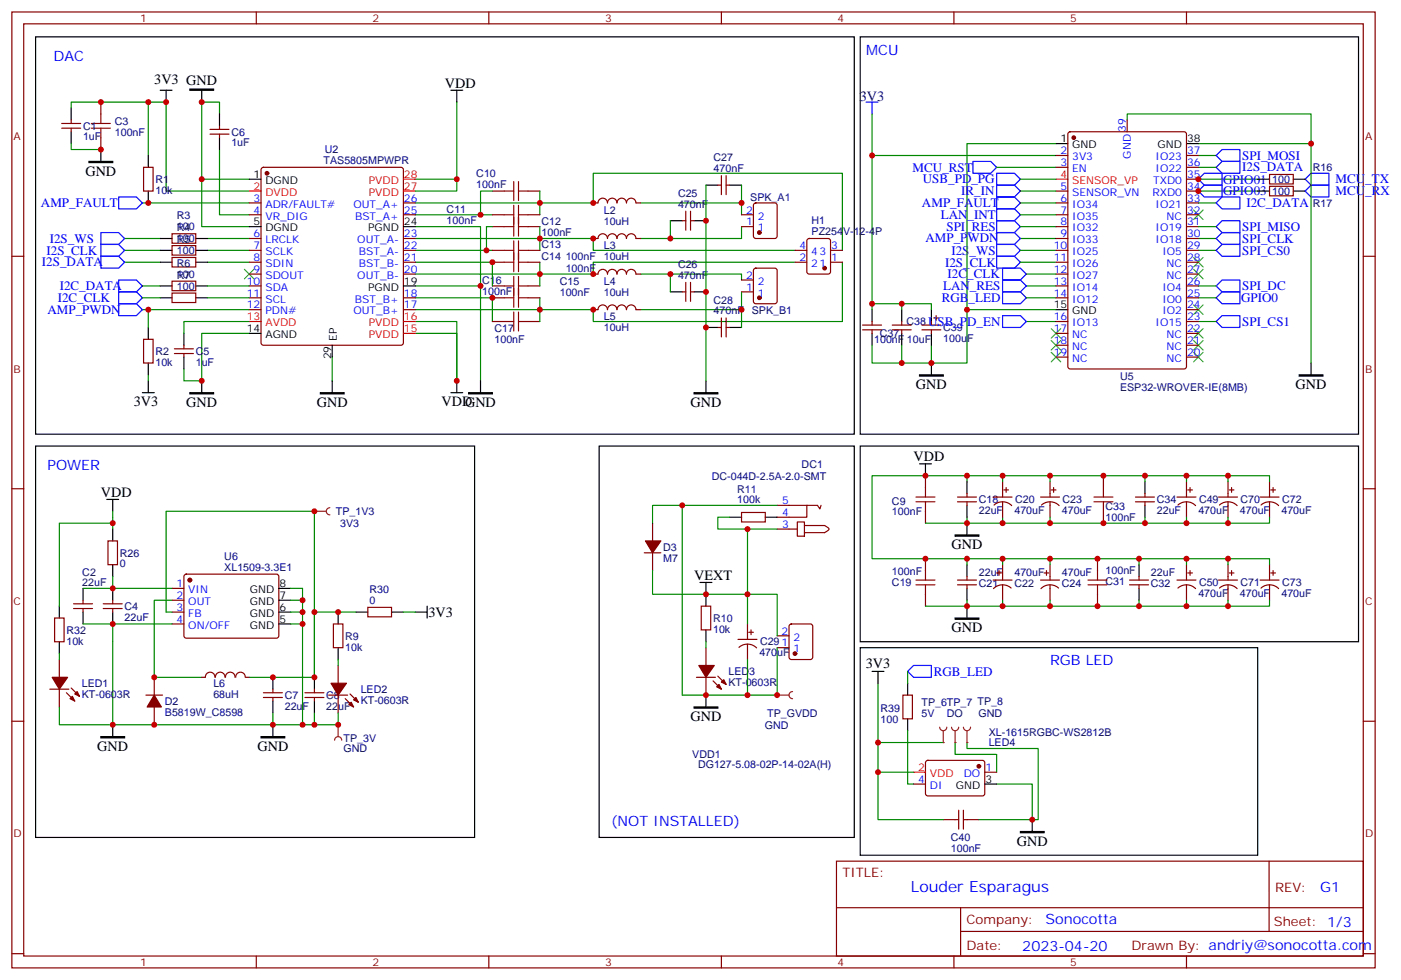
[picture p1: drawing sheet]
<svg xmlns="http://www.w3.org/2000/svg" width="417mm" height="292mm" viewBox="0 0 417 292" stroke-linecap="round" stroke-linejoin="round" font-family="sans-serif">
<g fill="none" stroke="#870000" stroke-width=".35">
<path d="M3.5 3.6h405.4v284.3h-405.4zM7.1 7.1h398.2v277.3h-398.2zM76.2 3.6v3.5M145.3 3.6v3.5M214.5 3.6v3.5M283.6 3.6v3.5M352.8 3.6v3.5M18.3 38.1h5.7M18.3 36.7h5.7M21.2 35.7v1M21.2 38.1v1.1M30 30.4v3.5"/>
<path d="M62.4 39.9h5.7M62.4 38.5h5.7M65.3 37.4v1.1M65.3 39.9v1.1M30 41v3.5M42.7 49.8h2.8v7h-2.8zM77.8 50l.5-.2h40.9l.5 .2 .2 .5v51.5l-.2 .5-.5 .2h-40.9l-.5-.2-.2-.5v-51.5zM146.4 56.8h3.5M157 56.8h3.5M213.4 55.1h1.1M214.5 52.2v5.7M215.9 52.2v5.7"/>
<path d="M215.9 55.1h1.1M3.5 76.2h3.6M51.2 69.5h7v2.9h-7zM51.2 73.1h7v2.8h-7zM51.2 76.6h7v2.8h-7zM74.1 60.4h3.5M74.1 63.9h3.5M74.1 70.9h3.5M74.1 74.5h3.5M74.1 78h3.5M119.9 60.4h3.6M119.9 63.9h3.6"/>
<path d="M119.9 70.9h3.6M119.9 74.5h3.6M119.9 78h3.6M146.4 63.9h3.5M146.4 74.5h3.5M146.4 78h3.5M146.4 67.4h3.5M157 63.9h3.5M157 74.5h3.5M157 78h3.5M157 67.4h3.5M176.4 60.4h1.4a1.41 1.41 0 0 1 1.4-1.5 1.41 1.41 0 0 1 1.4 1.5 1.41 1.41 0 0 1 1.4-1.5 1.41 1.41 0 0 1 1.4 1.5 1.41 1.41 0 0 1 1.5-1.5 1.41 1.41 0 0 1 1.4 1.5 1.41 1.41 0 0 1 1.4-1.5 1.41 1.41 0 0 1 1.4 1.5h1.4"/>
<path d="M176.4 70.9h1.4a1.41 1.41 0 0 1 1.4-1.4 1.41 1.41 0 0 1 1.4 1.5M180.6 70.9a1.41 1.41 0 0 1 1.4-1.4 1.41 1.41 0 0 1 1.4 1.5M183.4 70.9a1.41 1.41 0 0 1 1.5-1.4 1.41 1.41 0 0 1 1.4 1.5M186.3 70.9a1.41 1.41 0 0 1 1.4-1.4 1.41 1.41 0 0 1 1.4 1.5M189.1 70.9h1.4M202.8 65.7h1.1M203.9 62.8v5.7M205.3 62.8v5.7M205.3 65.7h1.1M220.5 63.9h3.5M220.5 67.4h3.5M224.2 80l.5-.2h5.7l.6 .4 .1 9.4-.5 .7h-5.9l-.6-.4-.1-9.4z"/>
<path d="M224.2 60.6l.5-.2h5.7l.6 .4 .1 9.4-.5 .7h-5.9l-.6-.4-.1-9.4zM405.3 76.2h3.6M51.2 83.6h7v2.9h-7zM51.2 87.2h7v2.8h-7zM74.1 81.5h3.5M74.1 85.1h3.5M74.1 88.6h3.5M74.1 92.1h3.5M119.9 81.5h3.6M119.9 88.6h3.6M119.9 92.1h3.6M146.4 85.1h3.5"/>
<path d="M146.4 88.6h3.5M146.4 95.6h3.5M157 85.1h3.5M157 88.6h3.5M157 95.6h3.5M176.4 81.5h1.4a1.41 1.41 0 0 1 1.4-1.4 1.41 1.41 0 0 1 1.4 1.4 1.41 1.41 0 0 1 1.4-1.4 1.41 1.41 0 0 1 1.4 1.4 1.41 1.41 0 0 1 1.5-1.4 1.41 1.41 0 0 1 1.4 1.4 1.41 1.41 0 0 1 1.4-1.4 1.41 1.41 0 0 1 1.4 1.4h1.4M176.4 92.1h1.4a1.41 1.41 0 0 1 1.4-1.4 1.41 1.41 0 0 1 1.4 1.4 1.41 1.41 0 0 1 1.4-1.4 1.41 1.41 0 0 1 1.4 1.4 1.41 1.41 0 0 1 1.5-1.4 1.41 1.41 0 0 1 1.4 1.4 1.41 1.41 0 0 1 1.4-1.4 1.41 1.41 0 0 1 1.4 1.4h1.4M202.8 86.8h1.1M203.9 84v5.6M205.3 86.8h1.1M205.3 84v5.6M213.4 97.4h1.1"/>
<path d="M214.5 94.6v5.6M215.9 94.6v5.6M215.9 97.4h1.1M220.5 86.8h3.5M220.5 83.3h3.5M42.7 100.9h2.8v7.1h-2.8zM51.9 105.2h5.6M51.9 103.8h5.6M54.7 102.7v1.1M54.7 105.2v1M3.5 145.4h3.6M194 155.6v5.3"/>
<path d="M220.5 152.4h7v2.9h-7zM231.1 150.3h12l.7 1.1 .3-1.1M231.1 157.4h6M237.1 155.3h2.1v4.2h-2.1zM239.2 156.3h6a1.62 1.62 0 0 1 1.3 1.2l-1.3 .9h-6M239.9 150.3v3.5h-8.8M275.2 141.5v3.5M275.2 152.1v3.5M284.7 147.8h5.6M284.7 149.3h5.6M287.5 146.8v1M287.5 149.3v1"/>
<path d="M295.3 147.8h5.6M295.6 150.2a3.8 3.8 0 0 1 5.2 .2M298.1 143.3v4.5M298.1 149.3v4.5M298.4 145.7h1.5M299.2 145v1.4M309.4 147.8h5.6M309.7 150.2a3.8 3.8 0 0 1 5.2 .2M312.2 143.3v4.5M312.2 149.3v4.5M312.6 145.7h1.4M313.3 145v1.4"/>
<path d="M328.1 141.5v3.5M328.1 152.1v3.5M337.6 147.8h5.7M337.6 149.3h5.7M340.4 146.8v1M340.4 149.3v1M405.3 145.4h3.6M21.9 179.6h5.6M24.7 178.5v1.1M30.7 179.6h5.6M33.5 178.5v1.1M191.6 164.4h4.9"/>
<path d="M194 164.4v5.3M275.2 166.2v3.5M275.2 176.8v3.5M284.7 172.5h5.6M284.7 174h5.6M287.5 171.5v1M287.5 174v1M295.3 172.5h5.6M296.3 170.4h1.4M297 169.7v1.4M298.1 168v4.5M298.1 174v4.5"/>
<path d="M300.6 174.9a3.8 3.8 0 0 0-5.2 .2M309.4 172.5h5.6M310.4 170.4h1.5M311.1 169.7v1.4M312.2 168v4.5M312.2 174v4.5M314.7 174.9a3.8 3.8 0 0 0-5.2 .2M326.3 166.2v3.5M326.3 176.8v3.5M335.8 172.5h5.7M335.8 174h5.7M338.7 171.5v1"/>
<path d="M338.7 174v1M21.9 181h5.6M24.7 181v1.1M30.7 181h5.6M33.5 181v1.1M208.5 180.3h2.8v7.1h-2.8zM209.9 192.7v5.2M219.4 190.2h5.7M219.7 192.6a3.8 3.8 0 0 1 5.3 .1M222.2 185.6v4.6M222.2 191.6v4.6M222.6 188.1h1.4"/>
<path d="M223.3 187.4v1.4M231.1 192.7h3.5M231.1 189.1h3.5M234.8 185.8l.5-.2h5.6l.7 .4 .1 9.5-.5 .6-5.9 .1-.6-.5-.1-9.4zM3.5 214.5h3.6M43.4 206.8h4.9M45.9 201.5v5.3M45.9 210.3v5.3M60 201.5h1M61.1 201.4a1.41 1.41 0 0 1 1.4-1.5 1.41 1.41 0 0 1 1.4 1.6M64.1 201.4a1.41 1.41 0 0 1 1.4-1.5 1.41 1.41 0 0 1 1.4 1.5M67.1 201.4a1.41 1.41 0 0 1 1.4-1.5 1.41 1.41 0 0 1 1.4 1.5"/>
<path d="M70.1 201.4a1.41 1.41 0 0 1 1.4-1.5 1.41 1.41 0 0 1 1.4 1.6M73 201.5h1.1M78.3 207.5h5.7M78.3 206.1h5.7M81.1 205v1.1M81.1 207.5v1M90.7 207.5h5.6M90.7 206.1h5.6M93.5 205v1.1M93.5 207.5v1M207.1 201.5h5.6M209.9 201.5v5.3"/>
<path d="M212 202.5l2.5 2.5M213.4 201.1l2.5 2.5M405.3 214.5h3.6M248.7 256.2h156.6v28.2h-156.6zM377.3 256.2v20.9M248.7 270h156.5M285.6 277.1h119.6M285.6 270v14.1M3.5 283.7h3.6M76.2 284.4v3.5M145.3 284.4v3.5M214.5 284.4v3.5"/>
<path d="M283.6 284.4v3.5M352.8 284.4v3.5M405.3 283.7h3.6"/>
</g>
<g fill="none" stroke="#000" stroke-width=".35">
<path d="M10.6 11h243.4v118.2h-243.4zM21.2 32.1v3.6M21.2 39.2v3.5M47.6 26.8h3.6M49.4 26.8v3.6M60 26.8v3.6M65.3 33.9v3.5M134.1 26.8h3.5M135.8 26.8v3.6M30 44.5v3.5M44.1 46.2v3.6M44.1 56.8v3.6"/>
<path d="M65.3 41v3.5M74.1 53.3h3.5M209.9 55.1h3.5M217 55.1h3.5M47.6 70.9h3.6M47.6 74.5h3.6M47.6 78h3.6M58.2 70.9h3.5M58.2 74.5h3.5M58.2 78h3.5M74.1 67.4h3.5M119.9 67.4h3.6"/>
<path d="M199.3 65.7h3.5M206.4 65.7h3.5M44.1 97.4v3.5M47.6 85.1h3.6M47.6 88.6h3.6M54.7 99.2v3.5M58.2 85.1h3.5M58.2 88.6h3.5M74.1 99.2h3.5M119.9 85.1h3.6M199.3 86.8h3.5M206.4 86.8h3.5"/>
<path d="M209.9 97.4h3.5M217 97.4h3.5M42.3 116.8h3.6M44.1 108v3.5M44.1 113.3v3.5M54.7 106.2v3.5M60 113.3v3.5M98.8 102.7v3.5M98.8 113.3v3.5M134.1 116.8h3.5M135.8 113.3v3.5M142.9 113.3v3.5"/>
<path d="M209.9 113.3v3.5M10.6 132.7h130.5v116.4h-130.5zM178.2 132.7h75.8v116.4h-75.8zM255.8 132.7h148.1v58.2h-148.1zM273.4 138h3.5M275.2 138v3.5M31.7 148.6h3.6M33.5 148.6v3.5M217 153.8h3.5M227.5 153.8h3.6M287.5 143.3v3.5M287.5 150.3v3.5"/>
<path d="M287.5 155.6v3.5M340.4 143.3v3.5M340.4 150.3v3.5M24.7 175v3.5M33.5 175v3.5M208.1 173.2h3.6M209.9 173.2v7.1M287.5 168v3.5M287.5 175v3.5M338.7 168v3.5M338.7 175v3.5M24.7 182.1v3.5"/>
<path d="M33.5 182.1v3.5M123.5 182.1h3.5M127 180.3v3.5M209.9 187.4v3.5M287.5 180.3v3.5M33.5 215.6v3.5M81.1 201.5v3.5M81.1 208.5v3.6M81.1 215.6v3.5M93.5 201.5v3.5M93.5 208.5v3.6M209.9 206.8v3.5"/>
</g>
<g fill="none" stroke="#008700" stroke-width=".35">
<path d="M44.1 30.4h-22.9v1.7M65.3 33.9v-3.5h-5.3v22.9h14.1M135.8 30.4v26.4h-12.3M21.2 42.7v1.8h8.8M44.1 46.2v-15.8h5.3v26.4h24.7M60 53.3v14.1h14.1M65.3 44.5v19.4h8.8M123.5 53.3h12.3M146.4 56.8h-3.5v7.1M160.5 56.8v7.1M209.9 55.1v58.2M220.5 55.1v5.3"/>
<path d="M37 78h10.6M37 74.5h10.6M37 70.9h10.6M42.3 60.4h31.8M61.7 78h12.4M61.7 74.5h12.4M61.7 70.9h12.4M123.5 74.5h22.9M123.5 70.9h52.9v3.6h60M123.5 60.4h52.9v-8.9h74.1v23M123.5 67.4h19.4v17.7M123.5 78h22.9v7.1"/>
<path d="M123.5 63.9h22.9M146.4 67.4h-1.8v7.1M160.5 67.4v7.1M160.5 78v7.1M190.5 60.4h30v3.5M199.3 65.7v5.2M220.5 67.4v3.5h-30M236.4 78h-60v3.5h-52.9M250.5 78v17.6h-74.1v-3.5h-52.9M42.3 92.1h31.8M42.3 85.1h5.3M42.3 88.6h5.3"/>
<path d="M44.1 92.1v5.3M61.7 85.1h12.4M61.7 88.6h12.4M74.1 99.2h-14.1v14.1h-5.3v-3.6M74.1 95.6h-19.4v3.6M123.5 88.6h22.9v7M123.5 95.6h12.3v17.7v-14.1h-12.3M123.5 85.1h19.4v28.2M160.5 88.6v7M190.5 81.5h30v1.8M199.3 81.5v5.3M220.5 86.8v5.3h-30"/>
<path d="M220.5 92.1v5.3M44.1 111.5v1.8M98.8 106.2v7.1M33.5 152.1v1.7M202.8 150.3h-8.8v5.3M217 153.8h-3.6v3.6h8.8M231.1 150.3h-28.3v56.5h28.3v-14.1M231.1 157.4h-8.9v28.2M287.5 141.5v1.8M287.5 153.8v1.8M298.1 153.8v1.8h-22.9M298.1 143.3v-1.8h-38.8v24.7h28.2v1.8"/>
<path d="M298.1 141.5h14.1v1.8M312.2 153.8v1.8h-14.1M312.2 141.5h28.2v1.8M340.4 153.8v1.8h-28.2M51.2 178.5h-5.3v23h14.1M90 175v40.6M194 169.7v7.1h37.1v12.3M287.5 166.2h10.6v1.8M287.5 178.5v1.8h-12.3M298.1 166.2h14.1v1.8M298.1 178.5v1.8h-10.6M312.2 178.5v1.8h-14.1"/>
<path d="M312.2 166.2h26.5v1.8M338.7 178.5v1.8h-26.5M33.5 185.6v30h47.6M93.5 182.1v19.4h-19.4M209.9 190.9v1.8M222.2 196.2v10.6M81.1 212.1v3.5M93.5 212.1v3.5h-12.4"/>
</g>
<path d="M35.3 58.6h5.3l1.7 1.8-1.7 1.7h-5.3zM30 76.2h5.3l1.7 1.8-1.7 1.8h-5.3zM30 72.7h5.3l1.7 1.8-1.7 1.7h-5.3zM30 69.2h5.3l1.7 1.7-1.7 1.8h-5.3zM35.3 90.3h5.3l1.7 1.8-1.7 1.8h-5.3zM35.3 86.8h5.3l1.7 1.8-1.7 1.7h-5.3zM35.3 83.3h5.3l1.7 1.8-1.7 1.7h-5.3z" fill="none" stroke="#00f" stroke-width=".35"/>
<path d="M56.4 26.5h7.1v.3h-7.1zM26.5 48h7v.4h-7zM56.4 116.8h7.1v.4h-7.1zM95.2 116.8h7.1v.4h-7.1zM139.3 116.8h7.1v.4h-7.1zM206.4 116.8h7v.4h-7zM284 159.1h7v.4h-7zM284 183.8h7v.4h-7zM30 219.1h7v.4h-7zM77.6 219.1h7.1v.4h-7.1zM206.4 210.3h7v.3h-7z" fill="#000" stroke="#000" stroke-width=".35"/>
<path d="M72.7 80.1l2.8 2.8M75.5 80.1l-2.8 2.8" fill="none" stroke="#3c3" stroke-width=".35"/>
<g fill="#870000" stroke="#870000" stroke-width=".35">
<path d="M213.1 204.3l.7-.7 .7 1.4z"/>
<path d="M214.5 202.9l.7-.7 .7 1.4z"/>
<path d="M207.8 197.9h4.6l-2.5 3.6z"/>
<path d="M191.9 160.9h4.6l-2.5 3.5z"/>
<path d="M45.9 206.8l2.1 3.5h-4.3z"/>
<circle cx="79.4" cy="51.5" r=".53"/>
<circle cx="236.4" cy="194.4" r=".53"/>
<circle cx="225.8" cy="88.6" r=".53"/>
<circle cx="225.8" cy="69.2" r=".53"/>
</g>
<path d="M74.1 56.8h3.5M119.9 56.8h3.6M119.9 53.3h3.6M74.1 95.6h3.5M119.9 95.6h3.6M119.9 99.2h3.6" fill="none" stroke="#f00" stroke-width=".35"/>
<g fill="none" stroke="#a10000" stroke-width=".35">
<path d="M27.2 38.1h5.6M27.2 36.7h5.6M30 33.9v2.8M30 38.1v2.9M149.9 56.8h2.9M152.8 54v5.7M154.2 56.8h2.8M154.2 54v5.7M149.9 63.9h2.9M149.9 74.5h2.9M149.9 67.4h2.9M149.9 78h2.9"/>
<path d="M152.8 61.1v9.1M152.8 71.6v9.2M154.2 61.1v9.1M154.2 71.6v9.2M154.2 63.9h2.8M154.2 74.5h2.8M154.2 67.4h2.8M154.2 78h2.8M149.9 88.6h2.9M149.9 95.6h2.9M149.9 85.1h2.9M152.8 82.2v9.2"/>
<path d="M152.8 92.8v5.7M154.2 82.2v9.2M154.2 92.8v5.7M154.2 88.6h2.8M154.2 95.6h2.8M154.2 85.1h2.8M272.3 149.3h5.7M272.3 147.8h5.7M275.2 145v2.8M275.2 149.3v2.8M325.3 149.3h5.6M325.3 147.8h5.6"/>
<path d="M328.1 145v2.8M328.1 149.3v2.8M272.3 172.5h5.7M272.3 174h5.7M275.2 169.7v2.8M275.2 174v2.8M323.5 172.5h5.6M323.5 174h5.6M326.3 169.7v2.8M326.3 174v2.8"/>
</g>
<path d="M231.1 206.8h3.5M235.7 205.7a1.06 1.06 0 0 0-1.1 1.1 1.06 1.06 0 0 0 1.1 1" fill="none" stroke="#8c2424" stroke-width=".35"/>
<circle cx="231.1" cy="206.8" r=".18" fill="#8c2424"/>
<g fill="none" stroke="#008700" stroke-width=".35">
<path d="M259.3 33.9v12.3h54.7M335.1 35.7v-1.8h54.7v74.1M259.3 46.2v45.9M296.3 49.8h17.7M303.4 53.3h10.6M314 42.7h-26.5v49.4M356.3 46.2h5.3M356.3 53.3h17.6M356.3 56.8h17.6M356.3 42.7h33.5M356.3 49.8h5.3M303.4 70.9h10.6"/>
<path d="M303.4 78h10.6M303.4 60.4h10.6M303.4 74.5h10.6M303.4 67.4h10.6M303.4 63.9h10.6M356.3 60.4h5.3M356.3 74.5h5.3M356.3 70.9h5.3M356.3 67.4h5.3M259.3 90.3h8.8v1.8M268.1 90.3h8.8v1.8M305.2 85.1h8.8"/>
<path d="M305.2 88.6h8.8M305.2 95.6h8.8M305.2 81.5h8.8M314 92.1h-26.5v15.9h-10.6v-5.3M356.3 85.1h5.3M356.3 88.6h5.3M356.3 95.6h5.3M259.3 102.7v5.3h8.8M268.1 102.7v5.3h8.8M24.7 175h26.5M86.4 175h3.6M86.4 178.5h3.6"/>
<path d="M24.7 185.6h26.5M49.4 182.1h1.8M86.4 182.1h3.6M86.4 185.6h3.6M269.9 199.7v3.5M261.1 203.2v17.7h19.4M269.9 217.3v15.9h1.7M261.1 220.9v22.9h19.4M261.1 229.7h10.5M284 220.9v3.5h12.3v5.3M287.5 220.9v1.7h21.2v21.2h-1.8M296.3 233.2h10.6v10.6h-15.9"/>
</g>
<g fill="none" stroke="#3c3" stroke-width=".35">
<path d="M354.9 62.5l2.8 2.8M354.9 76.6l2.8 2.8M357.7 62.5l-2.8 2.8M357.7 76.6l-2.8 2.8M312.6 97.8l2.8 2.8M315.4 97.8l-2.8 2.8M354.9 90.7l2.8 2.8M354.9 97.8l2.8 2.8M354.9 80.1l2.8 2.8M357.7 90.7l-2.8 2.8M357.7 97.8l-2.8 2.8M357.7 80.1l-2.8 2.8"/>
<path d="M312.6 104.8l2.8 2.8M312.6 101.3l2.8 2.8M315.4 104.8l-2.8 2.8M315.4 101.3l-2.8 2.8M354.9 101.3l2.8 2.8M354.9 104.8l2.8 2.8M357.7 101.3l-2.8 2.8M357.7 104.8l-2.8 2.8"/>
</g>
<g fill="none" stroke="#00f" stroke-width=".35">
<path d="M257.5 30.4h3.6M259.3 30.4v3.5M289.3 48h5.3l1.7 1.8-1.7 1.7h-5.3zM296.3 58.6h5.3l1.8 1.8-1.8 1.7h-5.3zM296.3 51.5h5.3l1.8 1.8-1.8 1.8h-5.3zM356.3 56.8l1.8-1.7h5.3v3.5h-5.3zM358.1 51.5h5.3v3.6h-5.3l-1.8-1.8zM361.6 46.2l1.8-1.7h5.3v3.5h-5.3zM361.6 49.8l1.8-1.8h5.3v3.5h-5.3zM388.1 56.8l1.7-1.7h5.3v3.5h-5.3zM389.8 51.5h5.3v3.6h-5.3l-1.7-1.8zM296.3 65.7h5.3l1.8 1.7-1.8 1.8h-5.3z"/>
<path d="M296.3 76.2h5.3l1.8 1.8-1.8 1.8h-5.3zM296.3 72.7h5.3l1.8 1.8-1.8 1.7h-5.3zM296.3 69.2h5.3l1.8 1.7-1.8 1.8h-5.3zM296.3 62.1h5.3l1.8 1.8-1.8 1.8h-5.3zM298.1 79.8h5.3l1.8 1.7-1.8 1.8h-5.3zM361.6 74.5l1.8-1.8h5.3v3.5h-5.3zM361.6 70.9l1.8-1.7h5.3v3.5h-5.3zM361.6 60.4l1.8-1.8h5.3v3.5h-5.3zM361.6 67.4l1.8-1.7h5.3v3.5h-5.3zM298.1 86.8h5.3l1.8 1.8-1.8 1.7h-5.3zM298.1 83.3h5.3l1.8 1.8-1.8 1.7h-5.3zM298.1 93.9h5.3l1.8 1.7-1.8 1.8h-5.3z"/>
<path d="M361.6 85.1l1.8-1.8h5.3v3.5h-5.3zM361.6 95.6l1.8-1.7h5.3v3.5h-5.3zM361.6 88.6l1.8-1.8h5.3v3.5h-5.3zM271.6 197.9h5.3v3.6h-5.3l-1.7-1.8z"/>
</g>
<g fill="none" stroke="#000" stroke-width=".35">
<path d="M255.8 11h148.1v118.2h-148.1zM314 42.7h3.5M352.8 42.7h3.5M373.9 53.3h3.6M373.9 56.8h3.6M384.5 53.3h3.6M384.5 56.8h3.6M259.3 92.1v3.5M259.3 99.2v3.5M268.1 92.1v3.5M268.1 99.2v3.5M276.9 92.1v3.5"/>
<path d="M276.9 99.2v3.5M314 92.1h3.5M276.9 108v3.5M389.8 108v3.5M82.9 178.5h3.5M82.9 175h3.5M82.9 185.6h3.5M82.9 182.1h3.5M255.8 192.7h118.1v61.7h-118.1zM269.9 203.2v3.6M269.9 213.8v3.5M292.8 233.2h3.5"/>
<path d="M306.9 243.8v3.5"/>
</g>
<g fill="none" stroke="#870000" stroke-width=".35">
<path d="M317.7 39.4l.5-.2h33.9l.6 .4 .1 69.4-.5 .7h-34.1l-.6-.4-.1-69.4zM335.1 35.7v3.5M314 46.2h3.5M314 49.8h3.5M314 56.8h3.5M352.8 46.2h3.5M352.8 49.8h3.5M352.8 53.3h3.5M352.8 56.8h3.5M377.5 51.9h7v2.8h-7zM377.5 55.4h7v2.8h-7zM314 60.4h3.5"/>
<path d="M314 63.9h3.5M314 67.4h3.5M314 70.9h3.5M314 74.5h3.5M314 78h3.5M352.8 60.4h3.5M352.8 63.9h3.5M352.8 67.4h3.5M352.8 70.9h3.5M352.8 74.5h3.5M352.8 78h3.5M256.5 98.1h5.6"/>
<path d="M256.5 96.7h5.6M259.3 95.6v1.1M259.3 98.1v1.1M265.3 98.1h5.6M265.3 96.7h5.6M268.1 95.6v1.1M268.1 98.1v1.1M274.1 98.1h5.7M274.1 96.7h5.7M276.9 95.6v1.1M276.9 98.1v1.1M277.6 94.6h1.4"/>
<path d="M278.3 93.9v1.4M314 81.5h3.5M314 85.1h3.5M314 88.6h3.5M314 95.6h3.5M314 99.2h3.5M352.8 81.5h3.5M352.8 85.1h3.5M352.8 88.6h3.5M352.8 92.1h3.5M352.8 95.6h3.5M352.8 99.2h3.5"/>
<path d="M314 102.7h3.5M314 106.2h3.5M352.8 102.7h3.5M352.8 106.2h3.5M51.2 175h3.5M51.2 178.5h3.5M54.9 171l.5-.2h27.1l.4 .7-.1 17.9-.6 .4h-27.1l-.4-.7v-17.6zM51.2 182.1h3.5M51.2 185.6h3.5M268.5 206.8h2.8v7h-2.8zM271.6 233.2h3.6M275.4 226.4l.5-.2h16.5l.4 .7-.1 9.4-.6 .4h-16.5l-.4-.7v-9.1z"/>
<path d="M292.8 229.7h3.5M280.5 243.8h3.5M287.5 243.8h3.5"/>
</g>
<path d="M273.4 111.5h7.1v.4h-7.1zM386.3 111.5h7v.4h-7zM303.4 247.3h7v.4h-7z" fill="#000" stroke="#000" stroke-width=".35"/>
<path d="M284 243.8h1M285 241v5.6M286.5 241v5.6M286.5 243.8h1" fill="none" stroke="#a10000" stroke-width=".35"/>
<g fill="#870000" stroke="#870000" stroke-width=".35">
<circle cx="291" cy="227.9" r=".53"/>
<circle cx="319.3" cy="41" r=".53"/>
<circle cx="56.4" cy="172.5" r=".53"/>
</g>
<path d="M314 53.3h3.5M271.6 229.7h3.6" fill="none" stroke="#f00" stroke-width=".35"/>
<path d="M93.5 152.1h3.5M98.1 151a1.06 1.06 0 0 0-1.1 1.1 1.06 1.06 0 0 0 1.1 1" fill="none" stroke="#8c2424" stroke-width=".35"/>
<circle cx="93.5" cy="152.1" r=".18" fill="#8c2424"/>
<path d="M100.5 182.1v3.5M100.5 192.7v3.5" fill="none" stroke="#000" stroke-width=".35"/>
<path d="M99.1 185.6h2.9v7.1h-2.9zM100.5 197.9v5.3M97.7 206.8h5.7M100.5 206.8v5.3M102.7 207.8l2.4 2.5M104.1 206.4l2.4 2.5" fill="none" stroke="#870000" stroke-width=".35"/>
<g fill="#870000" stroke="#870000" stroke-width=".35">
<path d="M103.7 209.6l.7-.7 .7 1.4z"/>
<path d="M105.8 207.5l.7 1.4-1.4-.7z"/>
<path d="M98.4 203.2h4.6l-2.5 3.6z"/>
</g>
<path d="M100.5 215.6v3.5M99.5 220.2a1.06 1.06 0 0 1 1-1.1 1.06 1.06 0 0 1 1.1 1.1" fill="none" stroke="#8c2424" stroke-width=".35"/>
<circle cx="100.5" cy="215.6" r=".18" fill="#8c2424"/>
<g fill="none" stroke="#008700" stroke-width=".35">
<path d="M303.4 56.8h10.6M33.5 155.6h-15.9v24.7M33.5 153.8v3.6M340.4 141.5h12.4v1.8M352.8 153.8v1.8h-12.4M352.8 141.5h12.3v1.8M365.1 141.5h12.4v1.8M365.1 153.8v1.8M377.5 153.8v1.8h-24.7M33.5 171.5v3.5M338.7 166.2h14.1v1.8M352.8 178.5v1.8h-14.1"/>
<path d="M352.8 166.2h12.3v1.8M365.1 166.2h12.4v1.8M365.1 178.5v1.8h-12.3M377.5 178.5v1.8h-12.4M17.6 194.4v1.8M49.4 182.1v-30h44.1v30h12.3M93.5 182.1v19.4M100.5 196.2v1.7M119.9 182.1h3.6M17.6 210.3v5.3h15.9M100.5 212.1v3.5h-7"/>
</g>
<path d="M33.5 157.4v3.5M33.5 168v3.5M17.6 180.3v3.5M17.6 190.9v3.5M105.8 182.1h3.6M116.4 182.1h3.5" fill="none" stroke="#000" stroke-width=".35"/>
<g fill="none" stroke="#870000" stroke-width=".35">
<path d="M236.4 78h3.5M236.4 74.5h3.5M240.1 71.2l.5-.3h5.6l.7 .5v9.4l-.4 .7h-5.9l-.7-.4v-9.5zM246.9 78h3.6M246.9 74.5h3.6M350 147.8h5.6M350.2 150.2a3.8 3.8 0 0 1 5.3 .2M352.8 143.3v4.5M352.8 149.3v4.5M353.1 145.7h1.4M353.8 145v1.4M362.3 147.8h5.6"/>
<path d="M362.6 150.2a3.8 3.8 0 0 1 5.2 .2M365.1 143.3v4.5M365.1 149.3v4.5M365.5 145.7h1.4M366.2 145v1.4M374.6 147.8h5.7M374.9 150.2a3.8 3.8 0 0 1 5.3 .2M377.5 143.3v4.5M377.5 149.3v4.5M377.8 145.7h1.4M378.5 145v1.4M32.1 160.9h2.8v7.1h-2.8z"/>
<path d="M350 172.5h5.6M350.2 174.9a3.8 3.8 0 0 1 5.3 .2M352.8 168v4.5M352.8 174v4.5M353.1 170.4h1.4M353.8 169.7v1.4M362.3 172.5h5.6M362.6 174.9a3.8 3.8 0 0 1 5.2 .2M365.1 168v4.5M365.1 174v4.5M365.5 170.4h1.4M366.2 169.7v1.4"/>
<path d="M374.6 172.5h5.7M374.9 174.9a3.8 3.8 0 0 1 5.3 .2M377.5 168v4.5M377.5 174v4.5M377.8 170.4h1.4M378.5 169.7v1.4M16.2 183.8h2.8v7.1h-2.8zM17.6 196.2v5.3M109.4 180.7h7v2.8h-7zM14.8 205h5.7M17.6 205v5.3M19.8 206.1l2.4 2.4"/>
<path d="M21.2 204.6l2.4 2.5"/>
</g>
<g fill="#870000" stroke="#870000" stroke-width=".35">
<path d="M21.5 207.1l.7 1.4-1.4-.7z"/>
<path d="M22.2 206.4l.7-.7 .7 1.4z"/>
<path d="M15.5 201.5h4.6l-2.5 3.5z"/>
<circle cx="245.2" cy="79.8" r=".53"/>
</g>
<path d="M296.3 55.1h5.3l1.8 1.7-1.8 1.8h-5.3z" fill="none" stroke="#00f" stroke-width=".35"/>
<path d="M279.4 216.3a1.06 1.06 0 0 0 1.1 1 1.06 1.06 0 0 0 1-1M280.5 217.3v3.6" fill="none" stroke="#8c2424" stroke-width=".35"/>
<circle cx="280.5" cy="220.9" r=".18" fill="#8c2424"/>
<path d="M282.9 216.3a1.06 1.06 0 0 0 1.1 1 1.06 1.06 0 0 0 1-1M284 217.3v3.6" fill="none" stroke="#8c2424" stroke-width=".35"/>
<circle cx="284" cy="220.9" r=".18" fill="#8c2424"/>
<path d="M286.5 216.3a1.06 1.06 0 0 0 1 1 1.06 1.06 0 0 0 1.1-1M287.5 217.3v3.6" fill="none" stroke="#8c2424" stroke-width=".35"/>
<circle cx="287.5" cy="220.9" r=".18" fill="#8c2424"/>
<path d="M259.3 199.7h3.5M261.1 199.7v3.5" fill="none" stroke="#000" stroke-width=".35"/>
<g fill="#c00">
<circle cx="60" cy="30.4" r=".88"/>
<circle cx="160.5" cy="60.4" r=".88"/>
<circle cx="160.5" cy="70.9" r=".88"/>
<circle cx="160.5" cy="81.5" r=".88"/>
<circle cx="160.5" cy="92.1" r=".88"/>
<circle cx="49.4" cy="30.4" r=".88"/>
<circle cx="142.9" cy="85.1" r=".88"/>
<circle cx="60" cy="53.3" r=".88"/>
<circle cx="209.9" cy="206.8" r=".88"/>
<circle cx="209.9" cy="176.8" r=".88"/>
<circle cx="44.1" cy="60.4" r=".88"/>
<circle cx="81.1" cy="201.5" r=".88"/>
<circle cx="93.5" cy="201.5" r=".88"/>
<circle cx="60" cy="113.3" r=".88"/>
<circle cx="44.1" cy="92.1" r=".88"/>
<circle cx="220.5" cy="92.1" r=".88"/>
<circle cx="199.3" cy="81.5" r=".88"/>
<circle cx="199.3" cy="70.9" r=".88"/>
<circle cx="220.5" cy="60.4" r=".88"/>
<circle cx="209.9" cy="86.8" r=".88"/>
<circle cx="209.9" cy="65.7" r=".88"/>
<circle cx="209.9" cy="97.4" r=".88"/>
<circle cx="30" cy="44.5" r=".88"/>
<circle cx="44.1" cy="30.4" r=".88"/>
<circle cx="30" cy="30.4" r=".88"/>
<circle cx="222.3" cy="176.8" r=".88"/>
<circle cx="222.3" cy="206.8" r=".88"/>
<circle cx="142.9" cy="63.9" r=".88"/>
<circle cx="144.6" cy="74.5" r=".88"/>
<circle cx="146.4" cy="88.6" r=".88"/>
<circle cx="146.4" cy="78" r=".88"/>
<circle cx="222.3" cy="157.4" r=".88"/>
<circle cx="202.8" cy="150.3" r=".88"/>
<circle cx="45.9" cy="201.5" r=".88"/>
<circle cx="81.1" cy="215.6" r=".88"/>
<circle cx="45.9" cy="215.6" r=".88"/>
<circle cx="33.5" cy="215.6" r=".88"/>
<circle cx="90" cy="215.6" r=".88"/>
<circle cx="176.4" cy="70.9" r=".88"/>
<circle cx="176.4" cy="60.4" r=".88"/>
<circle cx="176.4" cy="81.5" r=".88"/>
<circle cx="176.4" cy="92.1" r=".88"/>
<circle cx="287.5" cy="155.6" r=".88"/>
<circle cx="287.5" cy="141.5" r=".88"/>
<circle cx="275.2" cy="141.5" r=".88"/>
<circle cx="298.1" cy="141.5" r=".88"/>
<circle cx="298.1" cy="155.6" r=".88"/>
<circle cx="135.8" cy="53.3" r=".88"/>
<circle cx="275.2" cy="166.2" r=".88"/>
<circle cx="287.5" cy="166.2" r=".88"/>
<circle cx="298.1" cy="166.2" r=".88"/>
<circle cx="287.5" cy="180.3" r=".88"/>
<circle cx="298.1" cy="180.3" r=".88"/>
<circle cx="135.8" cy="113.3" r=".88"/>
<circle cx="312.2" cy="166.2" r=".88"/>
<circle cx="326.3" cy="166.2" r=".88"/>
<circle cx="312.2" cy="180.3" r=".88"/>
<circle cx="326.3" cy="180.3" r=".88"/>
<circle cx="312.2" cy="155.6" r=".88"/>
<circle cx="328.1" cy="155.6" r=".88"/>
<circle cx="312.2" cy="141.5" r=".88"/>
<circle cx="328.1" cy="141.5" r=".88"/>
<circle cx="231.1" cy="206.8" r=".88"/>
<circle cx="287.5" cy="92.1" r=".88"/>
<circle cx="389.8" cy="42.7" r=".88"/>
<circle cx="268.1" cy="90.3" r=".88"/>
<circle cx="268.1" cy="108" r=".88"/>
<circle cx="276.9" cy="108" r=".88"/>
<circle cx="259.3" cy="90.3" r=".88"/>
<circle cx="259.3" cy="46.2" r=".88"/>
<circle cx="261.1" cy="220.9" r=".88"/>
<circle cx="356.3" cy="53.3" r=".88"/>
<circle cx="356.3" cy="56.8" r=".88"/>
<circle cx="261.1" cy="229.7" r=".88"/>
<circle cx="306.9" cy="243.8" r=".88"/>
<circle cx="90" cy="178.5" r=".88"/>
<circle cx="90" cy="182.1" r=".88"/>
<circle cx="90" cy="185.6" r=".88"/>
<circle cx="33.5" cy="175" r=".88"/>
<circle cx="33.5" cy="185.6" r=".88"/>
<circle cx="93.5" cy="215.6" r=".88"/>
<circle cx="100.5" cy="215.6" r=".88"/>
<circle cx="93.5" cy="152.1" r=".88"/>
<circle cx="100.5" cy="182.1" r=".88"/>
<circle cx="93.5" cy="182.1" r=".88"/>
<circle cx="338.7" cy="166.2" r=".88"/>
<circle cx="338.7" cy="180.3" r=".88"/>
<circle cx="340.4" cy="141.5" r=".88"/>
<circle cx="340.4" cy="155.6" r=".88"/>
<circle cx="33.5" cy="155.6" r=".88"/>
<circle cx="352.8" cy="141.5" r=".88"/>
<circle cx="365.1" cy="141.5" r=".88"/>
<circle cx="352.8" cy="166.2" r=".88"/>
<circle cx="365.1" cy="166.2" r=".88"/>
<circle cx="352.8" cy="155.6" r=".88"/>
<circle cx="365.1" cy="155.6" r=".88"/>
<circle cx="352.8" cy="180.3" r=".88"/>
<circle cx="365.1" cy="180.3" r=".88"/>
</g>
<text font-size="4.6" fill="#00f" x="270.8" y="265.2">Louder Esparagus</text>
<g font-size="4.2" fill="#00f">
<text x="257.5" y="16.3">MCU</text>
<text x="15.9" y="18">DAC</text>
<text x="14.1" y="139.7">POWER</text>
<text x="312.2" y="197.9">RGB LED</text>
<text x="181.7" y="245.6">(NOT INSTALLED)</text>
<text x="392.5" y="265.4">G1</text>
<text x="310.9" y="275">Sonocotta</text>
<text x="304" y="282.8">2023-04-20</text>
</g>
<g font-size="4.2">
<text x="45.9" y="25.1">3V3 GND</text>
<text x="132.3" y="26.1">VDD</text>
<text x="25.4" y="52.2">GND</text>
<text x="272.3" y="115.8">GND</text>
<text x="385.2" y="115.8">GND</text>
<text x="39.8" y="120.7">3V3</text>
<text x="55.4" y="121">GND</text>
<text x="94.2" y="121">GND</text>
<text x="131.3" y="120.7">VDD</text>
<text x="138.3" y="121">GND</text>
<text x="205.3" y="121">GND</text>
<text x="271.6" y="137.3">VDD</text>
<text x="30" y="147.8">VDD</text>
<text x="282.9" y="163.4">GND</text>
<text x="206.4" y="172.5">VEXT</text>
<text x="127.4" y="183.4">3V3</text>
<text x="282.9" y="188.1">GND</text>
<text x="257.4" y="198.6">3V3</text>
<text x="205.3" y="214.5">GND</text>
<text x="28.9" y="223.3">GND</text>
<text x="76.6" y="223.3">GND</text>
<text x="302.3" y="251.7">GND</text>
</g>
<text font-size="4.2" fill="#000080" x="255.7" y="30.1">3V3</text>
<g font-size="3.9" fill="#00f">
<text x="369.4" y="47.4">SPI_MOSI</text>
<text x="271.4" y="51">MCU_RST</text>
<text x="369.4" y="51">I2S_DATA</text>
<text x="274.4" y="54.6">USB_PD_PG</text>
<text x="285.8" y="58.1">IR_IN</text>
<text x="363.7" y="54.6">GPIO01</text>
<text x="363.7" y="58.1">GPIO03</text>
<text x="397.1" y="54.5">MCU_TX</text>
<text x="397.1" y="58">MCU_RX</text>
<text x="12.2" y="61.6">AMP_FAULT</text>
<text x="274.1" y="61.7">AMP_FAULT</text>
<text x="279.7" y="65.2">LAN_INT</text>
<text x="370.6" y="61.6">I2C_DATA</text>
<text x="281.4" y="68.7">SPI_RES</text>
<text x="369.4" y="68.7">SPI_MISO</text>
<text x="13.8" y="75.7">I2S_CLK</text>
<text x="14.8" y="72.2">I2S_WS</text>
<text x="275.2" y="72">AMP_PWDN</text>
<text x="282.9" y="75.7">I2S_WS</text>
<text x="369.4" y="75.8">SPI_CS0</text>
<text x="369.4" y="72.1">SPI_CLK</text>
<text x="12.5" y="79.2">I2S_DATA</text>
<text x="281" y="79.3">I2S_CLK</text>
<text x="281.7" y="82.8">I2C_CLK</text>
<text x="17.2" y="89.8">I2C_CLK</text>
<text x="17.8" y="86.3">I2C_DATA</text>
<text x="280" y="89.9">RGB_LED</text>
<text x="280.4" y="86.3">LAN_RES</text>
<text x="369" y="89.9">GPIO0</text>
<text x="369.4" y="86.2">SPI_DC</text>
<text x="14.1" y="93.3">AMP_PWDN</text>
<text x="275.9" y="96.9">USB_PD_EN</text>
<text x="369.4" y="96.8">SPI_CS1</text>
<text x="277.6" y="201">RGB_LED</text>
</g>
<g font-size="3.9" fill="#800">
<text x="250.5" y="260.7">TITLE:</text>
<text x="379.1" y="265.4">REV:</text>
<text x="287.4" y="274.9">Company:</text>
<text x="378.7" y="275.6">Sheet: 1/3</text>
<text x="287.4" y="282.6">Date:</text>
<text x="336.4" y="282.7">Drawn By: andriy@sonocotta.com</text>
</g>
<g font-size="3.2" fill="#800">
<text x="41.6" y="6.6">1</text>
<text x="110.8" y="6.6">2</text>
<text x="179.9" y="6.6">3</text>
<text x="249.1" y="6.6">4</text>
<text x="318.2" y="6.6">5</text>
<text x="4.1" y="41.7">A</text>
<text x="405.9" y="41.7">A</text>
<text x="4.1" y="110.8">B</text>
<text x="405.9" y="110.8">B</text>
<text x="4.1" y="180">C</text>
<text x="405.9" y="180">C</text>
<text x="4.1" y="249.1">D</text>
<text x="405.9" y="249.1">D</text>
<text x="41.6" y="287.4">1</text>
<text x="110.8" y="287.4">2</text>
<text x="179.9" y="287.4">3</text>
<text x="249.1" y="287.4">4</text>
<text x="318.2" y="287.4">5</text>
</g>
<g font-size="3.2" fill="#000080">
<text x="24.7" y="41.8">1uF</text>
<text x="24.7" y="38.6">C1</text>
<text x="34.1" y="40.3">100nF</text>
<text x="34.1" y="37.1">C3</text>
<text x="68.8" y="40.3">C6</text>
<text x="68.8" y="43.5">1uF</text>
<text x="96.6" y="45.5">U2</text>
<text x="212.2" y="48">C27</text>
<text x="96.2" y="48.7">TAS5805MPWPR</text>
<text x="141.6" y="52.7">C10</text>
<text x="212.2" y="51.2">470nF</text>
<text x="390.3" y="50.9">R16</text>
<text x="46.2" y="57.7">10k</text>
<text x="46.2" y="54.4">R1</text>
<text x="141.6" y="55.9">100nF</text>
<text x="201.6" y="58.6">C25</text>
<text x="223.1" y="59.8">SPK_A1</text>
<text x="378.3" y="54.4">100</text>
<text x="378.3" y="58">100</text>
<text x="52.6" y="65.3">R3</text>
<text x="132.8" y="63.3">C11</text>
<text x="179.5" y="63.5">L2</text>
<text x="201.6" y="61.8">470nF</text>
<text x="390.3" y="61.5">R17</text>
<text x="52.6" y="68.5">100</text>
<text x="52.6" y="68.8">R4</text>
<text x="132.8" y="66.5">100nF</text>
<text x="161" y="70.1">100nF</text>
<text x="161" y="66.8">C12</text>
<text x="179.5" y="66.8">10uH</text>
<text x="241.3" y="69.9">PZ254V-12-4P</text>
<text x="241.3" y="66.7">H1</text>
<text x="52.6" y="72">100</text>
<text x="52.6" y="75.5">100</text>
<text x="52.6" y="72.3">R5</text>
<text x="161" y="73.9">C13</text>
<text x="161" y="77.4">C14</text>
<text x="168.2" y="77.4">100nF</text>
<text x="179.5" y="77.4">10uH</text>
<text x="179.5" y="74.1">L3</text>
<text x="52.6" y="82.6">100</text>
<text x="52.6" y="79.4">R6</text>
<text x="52.6" y="82.9">R7</text>
<text x="168.2" y="80.9">100nF</text>
<text x="201.6" y="82.9">470nF</text>
<text x="201.6" y="79.7">C26</text>
<text x="52.6" y="86.1">100</text>
<text x="143.4" y="87.7">100nF</text>
<text x="143.4" y="84.4">C16</text>
<text x="166.4" y="88">100nF</text>
<text x="166.4" y="84.7">C15</text>
<text x="179.5" y="88">10uH</text>
<text x="179.5" y="84.7">L4</text>
<text x="179.5" y="95.3">L5</text>
<text x="212.2" y="93.5">470nF</text>
<text x="212.2" y="90.3">C28</text>
<text x="223.5" y="93.3">SPK_B1</text>
<text x="147" y="98.8">C17</text>
<text x="179.5" y="98.6">10uH</text>
<text x="261.6" y="100.3">C37</text>
<text x="269.5" y="96.8">C38</text>
<text x="280.5" y="101.7">100uF</text>
<text x="280.5" y="98.5">C39</text>
<text x="46.2" y="105.6">R2</text>
<text x="58.2" y="105.6">C5</text>
<text x="147" y="102.1">100nF</text>
<text x="259.9" y="102.1">100nF</text>
<text x="269.6" y="102.1">10uF</text>
<text x="46.2" y="108.9">10k</text>
<text x="58.2" y="108.8">1uF</text>
<text x="333" y="113">U5</text>
<text x="333" y="116.3">ESP32-WROVER-IE(8MB)</text>
<text x="211.6" y="142.6">DC-044D-2.5A-2.0-SMT</text>
<text x="238.4" y="139.1">DC1</text>
<text x="219.2" y="149.7">100k</text>
<text x="219.2" y="146.5">R11</text>
<text x="291" y="149.7">C18</text>
<text x="301.8" y="149.6">C20</text>
<text x="315.9" y="149.6">C23</text>
<text x="344" y="149.7">C34</text>
<text x="356.5" y="149.6">C49</text>
<text x="368.9" y="149.6">C70</text>
<text x="381.2" y="149.6">C72</text>
<text x="99.9" y="153.2">TP_1V3</text>
<text x="265.2" y="153.3">100nF</text>
<text x="265.2" y="150.1">C9</text>
<text x="291" y="152.9">22uF</text>
<text x="301.6" y="152.9">470uF</text>
<text x="315.7" y="152.9">470uF</text>
<text x="328.7" y="155">100nF</text>
<text x="328.7" y="151.8">C33</text>
<text x="344" y="152.9">22uF</text>
<text x="356.3" y="152.9">470uF</text>
<text x="368.7" y="152.9">470uF</text>
<text x="381" y="152.9">470uF</text>
<text x="101.1" y="156.7">3V3</text>
<text x="35.6" y="165.6">R26</text>
<text x="66.7" y="166.5">U6</text>
<text x="197.2" y="167">M7</text>
<text x="197.2" y="163.8">D3</text>
<text x="24.5" y="171.2">C2</text>
<text x="35.6" y="168.8">0</text>
<text x="66.7" y="169.7">XL1509-3.3E1</text>
<text x="265.2" y="171">100nF</text>
<text x="291" y="171.4">22uF</text>
<text x="301.6" y="171.4">470uF</text>
<text x="315.7" y="171.4">470uF</text>
<text x="328.7" y="170.8">100nF</text>
<text x="342.2" y="171.4">22uF</text>
<text x="24.5" y="174.4">22uF</text>
<text x="109.9" y="179.6">0</text>
<text x="109.9" y="176.3">R30</text>
<text x="265.2" y="174.2">C19</text>
<text x="291" y="174.6">C21</text>
<text x="301.6" y="174.6">C22</text>
<text x="315.7" y="174.6">C24</text>
<text x="328.7" y="174">C31</text>
<text x="342.2" y="174.6">C32</text>
<text x="356.3" y="177.6">470uF</text>
<text x="356.5" y="174.3">C50</text>
<text x="368.7" y="177.6">470uF</text>
<text x="368.9" y="174.3">C71</text>
<text x="381" y="177.6">470uF</text>
<text x="381.2" y="174.3">C73</text>
<text x="37" y="184.6">22uF</text>
<text x="37" y="181.4">C4</text>
<text x="212" y="185">R10</text>
<text x="19.8" y="191.8">10k</text>
<text x="19.8" y="188.5">R32</text>
<text x="102.7" y="190.2">R9</text>
<text x="212" y="188.3">10k</text>
<text x="226" y="192">C29</text>
<text x="102.7" y="193.6">10k</text>
<text x="225.8" y="195.2">470uF</text>
<text x="216.6" y="200.9">LED3</text>
<text x="24.3" y="207.7">KT-0603R</text>
<text x="24.3" y="204.4">LED1</text>
<text x="49" y="209.7">D2</text>
<text x="63.4" y="207.6">68uH</text>
<text x="63.4" y="204.4">L6</text>
<text x="84.7" y="207.9">C7</text>
<text x="97" y="207.9">C8</text>
<text x="107.2" y="209.4">KT-0603R</text>
<text x="107.2" y="206.2">LED2</text>
<text x="216.6" y="204.1">KT-0603R</text>
<text x="49" y="212.9">B5819W_C8598</text>
<text x="84.7" y="211.1">22uF</text>
<text x="97" y="211.1">22uF</text>
<text x="228.1" y="213.2">TP_GVDD</text>
<text x="261.8" y="214.9">100</text>
<text x="261.8" y="211.7">R39</text>
<text x="274" y="213.2">5V</text>
<text x="274" y="210.1">TP_6TP_7 TP_8</text>
<text x="281.5" y="213.2">DO</text>
<text x="290.9" y="213.2">GND</text>
<text x="102.2" y="220.6">TP_3V</text>
<text x="227.4" y="216.7">GND</text>
<text x="294" y="218.8">XL-1615RGBC-WS2812B</text>
<text x="294" y="222">LED4</text>
<text x="102.2" y="223.8">GND</text>
<text x="205.8" y="225.5">VDD1</text>
<text x="207.5" y="228.6">DG127-5.08-02P-14-02A(H)</text>
<text x="282.7" y="250.3">C40</text>
<text x="282.7" y="253.5">100nF</text>
</g>
<g font-size="3.2" fill="#00f">
<text x="334.8" y="39.2" transform="rotate(-90 334.8 39.2)">39</text>
<text x="315.3" y="45.9">2</text>
<text x="318.8" y="47.7">3V3</text>
<text x="336.2" y="47.2" transform="rotate(-90 336.2 47.2)">GND</text>
<text x="343.6" y="47.7">IO23</text>
<text x="353" y="45.9">37</text>
<text x="315.3" y="49.4">3</text>
<text x="318.8" y="51.2">EN</text>
<text x="343.6" y="51.2">IO22</text>
<text x="353" y="49.4">36</text>
<text x="353" y="53">35</text>
<text x="315.3" y="56.5">5</text>
<text x="318.8" y="58.2">SENSOR_VN</text>
<text x="342.6" y="58.2">RXD0</text>
<text x="342.9" y="54.7">TXD0</text>
<text x="353" y="56.5">34</text>
<text x="75.4" y="60">3</text>
<text x="75.4" y="63.5">4</text>
<text x="78.9" y="61.8">ADR/FAULT#</text>
<text x="78.9" y="65.3">VR_DIG</text>
<text x="105.1" y="61.8">OUT_A+</text>
<text x="105.6" y="65.3">BST_A+</text>
<text x="120.1" y="63.5">25</text>
<text x="120.1" y="60">26</text>
<text x="221.8" y="63.5">2</text>
<text x="225.3" y="65.3">2</text>
<text x="315.3" y="63.5">7</text>
<text x="315.3" y="60">6</text>
<text x="318.8" y="65.3">IO35</text>
<text x="318.8" y="61.8">IO34</text>
<text x="343.6" y="61.8">IO21</text>
<text x="346.9" y="65.3">NC</text>
<text x="353" y="60">33</text>
<text x="353" y="63.5">32</text>
<text x="75.4" y="70.6">6</text>
<text x="120.1" y="70.6">23</text>
<text x="221.8" y="67.1">1</text>
<text x="225.3" y="68.8">1</text>
<text x="315.3" y="70.6">9</text>
<text x="315.3" y="67.1">8</text>
<text x="318.8" y="68.8">IO32</text>
<text x="343.6" y="68.8">IO19</text>
<text x="353" y="67.1">31</text>
<text x="353" y="70.6">30</text>
<text x="75.4" y="74.1">7</text>
<text x="75.4" y="77.6">8</text>
<text x="78.9" y="72.4">LRCLK</text>
<text x="78.9" y="75.9">SCLK</text>
<text x="106.2" y="72.4">OUT_A-</text>
<text x="106.7" y="75.9">BST_A-</text>
<text x="120.1" y="77.6">21</text>
<text x="120.1" y="74.1">22</text>
<text x="237.7" y="74.1">4</text>
<text x="237.7" y="77.6">2</text>
<text x="241.2" y="75.9">43</text>
<text x="247.1" y="77.6">1</text>
<text x="247.1" y="74.1">3</text>
<text x="313.3" y="77.6">11</text>
<text x="313.3" y="74.1">10</text>
<text x="318.8" y="75.9">IO25</text>
<text x="318.8" y="72.4">IO33</text>
<text x="343.6" y="72.4">IO18</text>
<text x="345.6" y="75.9">IO5</text>
<text x="353" y="74.1">29</text>
<text x="353" y="77.6">28</text>
<text x="75.4" y="81.2">9</text>
<text x="78.9" y="79.4">SDIN</text>
<text x="78.9" y="82.9">SDOUT</text>
<text x="106.2" y="82.9">OUT_B-</text>
<text x="106.7" y="79.4">BST_B-</text>
<text x="120.1" y="81.2">20</text>
<text x="221.8" y="82.9">2</text>
<text x="241.2" y="79.4">21</text>
<text x="313.3" y="81.2">12</text>
<text x="318.8" y="82.9">IO27</text>
<text x="318.8" y="79.4">IO26</text>
<text x="346.9" y="79.4">NC</text>
<text x="346.9" y="82.9">NC</text>
<text x="353" y="81.2">27</text>
<text x="73.4" y="84.7">10</text>
<text x="73.4" y="88.2">11</text>
<text x="78.9" y="86.5">SDA</text>
<text x="78.9" y="90">SCL</text>
<text x="105.6" y="90">BST_B+</text>
<text x="120.1" y="88.2">18</text>
<text x="221.8" y="86.5">1</text>
<text x="225.3" y="88.2">1</text>
<text x="225.3" y="84.7">2</text>
<text x="313.3" y="88.2">14</text>
<text x="313.3" y="84.7">13</text>
<text x="318.8" y="90">IO12</text>
<text x="318.8" y="86.5">IO14</text>
<text x="345.6" y="86.5">IO4</text>
<text x="345.6" y="90">IO0</text>
<text x="353" y="84.7">26</text>
<text x="353" y="88.2">25</text>
<text x="73.4" y="91.8">12</text>
<text x="78.9" y="93.5">PDN#</text>
<text x="105.1" y="93.5">OUT_B+</text>
<text x="120.1" y="91.8">17</text>
<text x="313.3" y="95.3">16</text>
<text x="345.6" y="93.5">IO2</text>
<text x="353" y="91.8">24</text>
<text x="353" y="95.3">23</text>
<text x="313.3" y="98.8">17</text>
<text x="318.8" y="100.6">NC</text>
<text x="318.8" y="97">IO13</text>
<text x="343.6" y="97">IO15</text>
<text x="346.9" y="100.6">NC</text>
<text x="353" y="98.8">22</text>
<text x="313.3" y="105.9">19</text>
<text x="313.3" y="102.3">18</text>
<text x="318.8" y="107.6">NC</text>
<text x="318.8" y="104.1">NC</text>
<text x="346.9" y="104.1">NC</text>
<text x="346.9" y="107.6">NC</text>
<text x="353" y="102.3">21</text>
<text x="353" y="105.9">20</text>
<text x="232.6" y="150">5</text>
<text x="232.6" y="153.5">4</text>
<text x="232.6" y="157">3</text>
<text x="52.5" y="174.7">1</text>
<text x="52.5" y="178.2">2</text>
<text x="56" y="176.4">VIN</text>
<text x="56" y="180">OUT</text>
<text x="52.5" y="181.7">3</text>
<text x="52.5" y="185.2">4</text>
<text x="56" y="183.5">FB</text>
<text x="56" y="187">ON/OFF</text>
<text x="232.4" y="188.8">2</text>
<text x="235.9" y="190.5">2</text>
<text x="232.4" y="192.3">1</text>
<text x="235.9" y="194.1">1</text>
<text x="273" y="232.9">4</text>
<text x="286.6" y="231.1">DO</text>
<text x="293" y="229.3">1</text>
<text x="276.5" y="234.6">DI</text>
</g>
<g font-size="3.2">
<text x="315.3" y="42.4">1</text>
<text x="318.8" y="44.1">GND</text>
<text x="344.2" y="44.1">GND</text>
<text x="353" y="42.4">38</text>
<text x="75.4" y="53">1</text>
<text x="78.9" y="54.7">DGND</text>
<text x="75.4" y="67.1">5</text>
<text x="78.9" y="68.8">DGND</text>
<text x="109.4" y="68.8">PGND</text>
<text x="120.1" y="67.1">24</text>
<text x="109.4" y="86.5">PGND</text>
<text x="120.1" y="84.7">19</text>
<text x="313.3" y="91.8">15</text>
<text x="318.8" y="93.5">GND</text>
<text x="73.4" y="98.8">14</text>
<text x="78.9" y="100.6">AGND</text>
<text x="100.2" y="101.4" transform="rotate(-90 100.2 101.4)">EP</text>
<text x="98.4" y="106.9" transform="rotate(-90 98.4 106.9)">29</text>
<text x="74.3" y="180">GND</text>
<text x="74.3" y="176.4">GND</text>
<text x="83.1" y="178.2">7</text>
<text x="83.1" y="174.7">8</text>
<text x="74.3" y="183.5">GND</text>
<text x="83.1" y="185.2">5</text>
<text x="83.1" y="181.7">6</text>
<text x="74.3" y="187">GND</text>
<text x="293" y="232.9">3</text>
<text x="284.2" y="234.6">GND</text>
</g>
<g font-size="3.2" fill="#f00">
<text x="120.1" y="53">28</text>
<text x="315.3" y="53">4</text>
<text x="75.4" y="56.5">2</text>
<text x="78.9" y="58.2">DVDD</text>
<text x="109.7" y="58.2">PVDD</text>
<text x="109.7" y="54.7">PVDD</text>
<text x="120.1" y="56.5">27</text>
<text x="318.8" y="54.7">SENSOR_VP</text>
<text x="73.4" y="95.3">13</text>
<text x="120.1" y="95.3">16</text>
<text x="78.9" y="97">AVDD</text>
<text x="109.7" y="100.6">PVDD</text>
<text x="109.7" y="97">PVDD</text>
<text x="120.1" y="98.8">15</text>
<text x="273" y="229.3">2</text>
<text x="276.5" y="231.1">VDD</text>
</g>
</svg>
